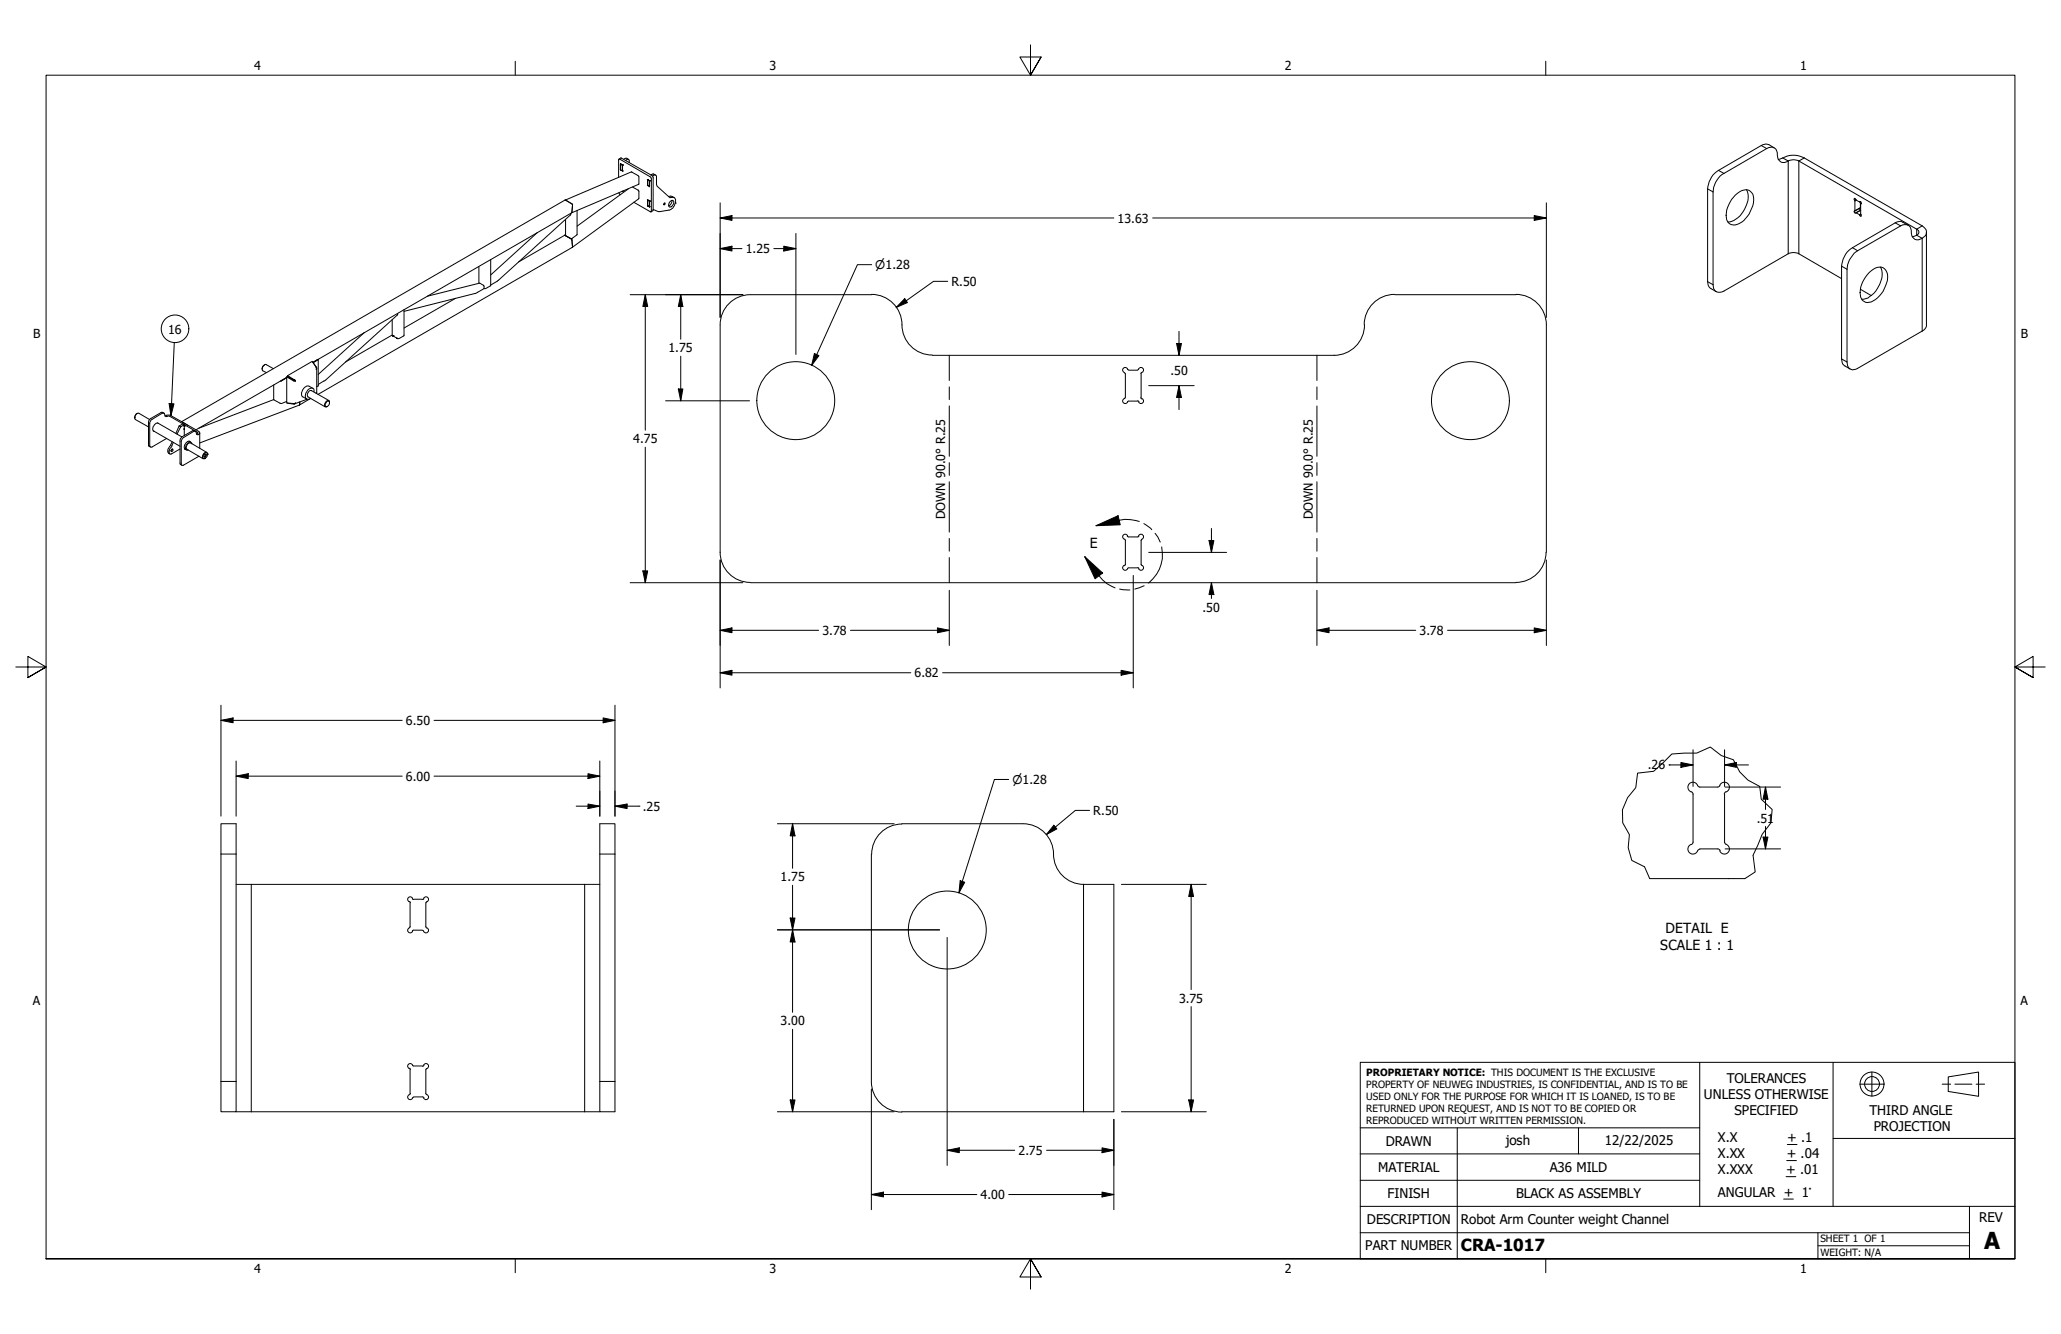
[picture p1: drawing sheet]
<svg xmlns="http://www.w3.org/2000/svg" width="432mm" height="279mm" viewBox="0 0 432 279" stroke-linecap="round" stroke-linejoin="round" font-family="sans-serif">
<!-- layer: Visible (ANSI) -->
<g fill="none" stroke="#000" stroke-width=".21">
<path d="M129.6 37.1l.1-3.8 6.7 3.8 .1 7.2-.2 .1-3.5-2M129.7 33.3l.5-.2 6.6 3.9v7.1l-.4 .3M130 35.5v.1M130 34.4v1.2M130 35.6h.1M130 34.4h.1M130 35.6l.4 .2M130 34.4l.4 .2M130 34.4l.4 .1M130.4 34.5h.1M130.4 35.8h.1M130.4 34.5v.1"/>
<path d="M130.4 34.6v1.2M130.4 34.6h.1M130.7 33.3l.6-.2 .4 .3M131.1 33.6l.2-.1a.3 .3 0 0 1 .4-.1 .3 .3 0 0 1 .1 .3v.3M131.6 39.6l-10.7 7.8M132.5 39.2l1.3 .7v1.8l-13.9 10.1M135.7 37.6h.1M135.6 38.8h.1M135.6 38.8l.1 .1M135.7 37.7l.4 .1zM135.7 38.9l.4 .2M135.7 38.9h.1"/>
<path d="M135.7 38.8l.4 .3M135.7 37.6v1.2M136.1 37.9h.1M136.1 39.1h.1M136.1 37.8h.1M136.1 37.8v.1M136.1 37.8v1.3M136.1 37.9v1.2M136.3 36.6l.5-.2 .6 .3M136.7 36.9l.3-.2a.34 .34 0 0 1 .4 0 .34 .34 0 0 1 .1 .3v1.7l.2 .3 2.6 2.4 .5-.1a.77 .77 0 0 1 .7 1.2l-.5 1-.7 .5-2.4 .3-1.1-.4M365.9 39.8a4 4 0 0 1-.3 3.9 4.6 4.6 0 0 1-3.6 2.8M371.7 31l-1.1-.7-.6-.1-.6 .1-9.4 5.4a4.8 4.8 0 0 0-2.2 3.9v19.8a1.32 1.32 0 0 0 .7 1.1l1.1 .6"/>
<path d="M372.6 33.4l.3-.1a5.2 5.2 0 0 1 5.1-.2l24.7 14.2a1.39 1.39 0 0 1 .9 1.3 1.39 1.39 0 0 1-.9 1.3 1.38 1.38 0 0 1-1.6 .2 1.38 1.38 0 0 1-.7-1.5 1.36 1.36 0 0 0-.6-1.4 1.36 1.36 0 0 0-1.6 .1l-9 5.2a5.3 5.3 0 0 0-2.2 3.9v19.4a1.36 1.36 0 0 0 .6 1.5 1.36 1.36 0 0 0 1.6-.1l13.5-7.9 .8-.7 .1-.3v-19.7M100.3 55.8v3.5M102.8 54.4v5.4l-1.1 .7h-.3M112.6 48.7l-9.8 8.9M118.3 49.3l1.5 .9 .1 1.6M118.3 49.3l-9.7 5.6M118.4 41.9l13.9-5.9 1.4 .8 .2 .2-.1 1.6-14 6M118.5 49.1l-.2 .2M119.6 44.7v.3l-15.2 13.7-1.6 1M119.8 44.6l.1-1.9-1.5-.8-80.4 46.4M119.8 44.6l-54.2 31.3 .9-.6M119.9 51.8l-53.3 30.8"/>
<path d="M120.9 44.1v5l-1.1 .9h-.2l-1.1-.7v-3.3M129.7 40.4l.3 .4M130.4 40.1h.1M135.6 43.1h.1M135.7 43.1h.1M135.7 41.9v1.2M135.7 41.9h.1M135.7 41.9l.4 .2M135.7 43.1l.4 .2M136.1 42.2h.1M136.1 43.3h.1M136.1 42.1h.1"/>
<path d="M136.1 42.1v.1M136.1 42.2v1.1M140.1 41.1h.6l.5 .3M140.3 42.3a.46 .46 0 0 1 .7-.3 .46 .46 0 0 1 0 .8l-.2 .3a.44 .44 0 0 1-.6 .2 .44 .44 0 0 1-.1-.7zM140.8 42l-.3 .8-.4 .3M141.5 42.5h.1M363.5 40.9a2.47 2.47 0 0 1 3.2-.8 3 3 0 0 1 .3 3.6 4.5 4.5 0 0 1-3.8 3.4 1.68 1.68 0 0 1-1.6-2 6.8 6.8 0 0 1 1.9-4.2zM389.6 43.6l.2 .4-1 .6M389.6 42.3l-.8-.4-.1-.3h-.2l.1 .4v2.2l-.2 .1 .2 .3h.2M389.6 42.3l.1-.1a.27 .27 0 0 1 .2 .2 .27 .27 0 0 1-.1 .3v2.2l.2 .4-1.2-.7M389.6 42.3l.2-.1v1.4l-1.2 .6M390 42.6l-.2 .1"/>
<path d="M391.6 57.1a2.45 2.45 0 0 1 3.2-.8 3 3 0 0 1 .2 3.6 4.9 4.9 0 0 1-3.8 3.5 1.95 1.95 0 0 1-1.4-2.6l.4-1.7zM394 55.9a4.2 4.2 0 0 1-.7 4.6l-1.1 1.3a2.57 2.57 0 0 1-2.1 .9M399.8 47.2a2.27 2.27 0 0 0-2-.8l-.7 .3-9 5.2a4.8 4.8 0 0 0-2.3 3.9l.1 19.8a1.12 1.12 0 0 0 .6 1l1.1 .7M400.6 49.6l.7-.2a.73 .73 0 0 0 .7-.6 .73 .73 0 0 0-.4-.8l-24.7-14.3a3 3 0 0 0-3 .3 1.54 1.54 0 0 1-1.5-2 1.35 1.35 0 0 0-2.3-.9l-8.9 5.2a4.8 4.8 0 0 0-2.3 3.9v19.4a1.39 1.39 0 0 0 .7 1.5 1.39 1.39 0 0 0 1.6-.1l13.4-7.9 1-.2 1.3 .2 8.9 5.3M55.4 76.4l-.3 .3-.2 .6M57.3 77.2l-1.5-.8a.83 .83 0 0 0-.8 .4 .83 .83 0 0 0 .1 .9l.7 .3M58.9 79.8l1.2-.7-19.1 10.9M60.1 79.1l-1.4 .7M60.1 78.9h.1l1.3 .7v.2M60.1 78.9v5.5l1.4 .1 .4-.1-.3 .2M60.1 78.9l1.4 .9M60.3 78.7l-.1 .1 1.4 .8v-.1"/>
<path d="M60.3 78.7l1.3 .8M60.3 78.9h.1M60.7 79.1h.1M61.4 79.5h.1M61.5 79.8h.4M61.5 79.6l.3 .2M61.6 79.6l.2 .2M61.6 79.5l.3 .3M61.8 79.8h.1M65.5 75.8l.7 1.2M66.3 76.9l.1 .4h-.2v-.4l-.8-1.2-5.1 3M66.4 77.1l-.1 5.3"/>
<path d="M66.6 75.2l-.9 .7M66.7 75.3v5.5l-.3 .2M76.3 69.7l-9.6 8.7M82.2 66.9v3.3l.2 .2M82.2 70.2l-9.8 5.6M82.4 70.4h.1M82.4 70.4l.7 .5M83.1 70.9h.1M83.2 70.9h.1M83.3 65.7l-.1 .3-15 13.6-1.5 .9M84.6 64.8v5.5l-1 .6h-.4M89.5 62l11-2.7 .9 .6v.6l-1.8 1-15 3.7"/>
<path d="M95.4 62.5l-10.8 6.2M150.9 68.1v47.6M157.2 61.7a6.3 6.3 0 0 0-6.3 6.3M157.2 61.7h25.4M182.6 61.7a6.4 6.4 0 0 1 6.4 6.3 6.3 6.3 0 0 0 6.3 6.4M195.3 74.4h84.2M235.6 78.1l.1 .2M235.8 78.2v5.1M236.2 77.3l.2 .2M236.3 77.3a.54 .54 0 0 0-.9-.2 .54 .54 0 0 0 .2 .9M236.5 77.5h1.8M238.5 77.3a.56 .56 0 0 1 1-.1 .56 .56 0 0 1-.4 .9l-.1 .2"/>
<path d="M238.6 77.3l-.3 .2M239.1 78.2v5.1M285.9 68a6.4 6.4 0 0 1-6.4 6.4M292.2 61.7a6.4 6.4 0 0 0-6.4 6.3M292.2 61.7h25.4M317.6 61.7a6.4 6.4 0 0 1 6.4 6.3M324 68.1v47.6M389.8 60.6l2.2 1.3M28.2 87.5h.1M28.8 86.6l-.4 .2-.2 .7M31.4 87.9l-2.3-1.3a.89 .89 0 0 0-.7 1.3l2.7 1.5M32.1 90.2l5.6 3.3"/>
<path d="M33 88.6l5.1 2.9M33.2 88.7a.74 .74 0 0 0-1.1 .6l-.1 .7 .3 .4M34.4 86.6l-.6-.2-2.3 1.3-.3 .4-.1 5.3 .4 .2M34.5 87.1l.5-.2h.6l6.1 3.5a.38 .38 0 0 1-.1 .6 .38 .38 0 0 1-.5-.4 .32 .32 0 0 0-.2-.3 .32 .32 0 0 0-.3 .1l-2.3 1.4-.3 .5v4.8a.32 .32 0 0 0 .1 .3 .32 .32 0 0 0 .4 0l3.2-1.8M35.9 94.2l.1-.1a.23 .23 0 0 1 .3 .2 .23 .23 0 0 1-.3 .3l-.2-.1zM36 94.1l-.2 .3M36.1 92.5l-.3 .7a1.45 1.45 0 0 0-.5 1.7l.3 .2M36.3 92.6l-.3 .9a1.31 1.31 0 0 0-.4 1.6l2.1-1.1M37.5 89.2l-.7 1.6M37.5 89.2l.3 .2M37.8 89.4l-.7 1.5M38.1 88.3l1.3 .8"/>
<path d="M38.5 89.9h.1M38.6 89.3h.1M38.6 89.8v.1M38.6 89.2v.1M38.6 89.9h.1M38.6 89.2v-.2l-.8 .4M38.6 89.2h.1M38.6 89.3v.5M38.6 89.9v1.3M38.6 89l-.2-.2-.9 .4M38.7 89.2h.1M38.7 94l.4 .2"/>
<path d="M39.6 92.4l.4 .2M39.8 92.5a.74 .74 0 0 0-1.1 .6l-.1 .8 .3 .3M40.2 93a.5 .5 0 0 0-.5-.4 .5 .5 0 0 0-.5 .3l-.3 .8a.42 .42 0 0 0 .1 .5 .42 .42 0 0 0 .4 0M41 90.4l-.6-.2-2.3 1.3-.3 .4-.1 5.3 .4 .3M41.1 90.9a.27 .27 0 0 0 .3-.1 .27 .27 0 0 0 .1-.2l-5.9-3.4h-.5a.41 .41 0 0 1-.5-.1 .41 .41 0 0 1-.1-.4l-.3-.2-.2 .1-2.3 1.3-.3 .6v4.8a.32 .32 0 0 0 .1 .3 .32 .32 0 0 0 .4 0l3-1.8M41.8 90.7v3.2M42.8 95.2l.1-.1a.27 .27 0 0 1 .4 .2 .27 .27 0 0 1-.2 .3 .22 .22 0 0 1-.3 .1 .22 .22 0 0 1 0-.3zM42.9 94.9l.1-.1a.4 .4 0 0 1 .5 .2 .4 .4 0 0 1-.1 .4l-.1 .3a.45 .45 0 0 1-.7 .3 .45 .45 0 0 1 0-.8zM42.9 95.1a.25 .25 0 0 1 .2 .4 .25 .25 0 0 1-.4 .1M43.3 94.7l-3.4-1.9a.89 .89 0 0 0-.7 1.3l3.3 2M43.5 95.1a.48 .48 0 0 0-.5-.4 .48 .48 0 0 0-.5 .5l-.1 .5a.34 .34 0 0 0 .2 .4 .34 .34 0 0 0 .4-.1M43.5 95.1h.1"/>
<path d="M57.3 80.6v3.1l1.5 .8 1.3-.4M57.3 83.7l-15.6 6M60.2 84.4l1.4 .2v-.1M62.7 84.8l-20.9 8M62.8 84.2l-.1 .6M64.3 83.6l-2.6 1M65.1 83.4l-2.4 1.4M65.2 81.8l3.7 2.1M65.3 81.9a.8 .8 0 0 0-.9 1l.1 .2 3.6 2.1M65.5 81.3l-.7-.4a1.53 1.53 0 0 0-1.6 1.8l.2 .4 .9 .5-.2 .1 .1-.1M65.8 82.1a.6 .6 0 0 0-.2-.8 .6 .6 0 0 0-.8 .2 1.43 1.43 0 0 0-.5 2.1l.7-.2M68.5 84.1a.36 .36 0 0 1 .5 0 .36 .36 0 0 1 0 .5l-.1 .2a.41 .41 0 0 1-.6 .4 .41 .41 0 0 1 0-.7z"/>
<path d="M69 84.3a.38 .38 0 0 0-.3-.4 .38 .38 0 0 0-.4 .3l-.3 .6a.36 .36 0 0 0 .2 .4 .36 .36 0 0 0 .4 0M235.7 83.3v.1a.55 .55 0 0 0-.4 .9 .55 .55 0 0 0 1-.1M236.4 84l-.2 .2M236.5 84h1.8M238.3 83.9l.3 .2M239 83.3l.2 .2M239.2 83.5a.54 .54 0 0 1 .2 .9 .54 .54 0 0 1-.9-.2M150.9 115.7a6.3 6.3 0 0 0 6.3 6.3M235.6 118.4a.54 .54 0 0 0-.2 .9 .54 .54 0 0 0 .9-.2M235.6 112.9l.2 .3M235.8 113.2v5l-.2 .3M236.2 112.3l.2 .2"/>
<path d="M236.3 112.2a.54 .54 0 0 0-.9-.2 .54 .54 0 0 0 .2 .9M236.4 118.9l-.2 .2M236.5 118.9h1.8M236.5 112.5h1.8M238.3 118.9l.3 .2M238.5 112.2a.54 .54 0 0 1 .9-.2 .54 .54 0 0 1-.2 .9M238.6 112.3l-.3 .2M239.1 113.2v5l.1 .2M239.2 113l-.1 .2M239.2 118.4a.54 .54 0 0 1 .2 .9 .54 .54 0 0 1-.9-.2M323.9 115.7a6.3 6.3 0 0 1-6.3 6.3M157.2 122h160.4"/>
<path d="M46.3 172.5h3.2v60.4h-3.2zM125.7 172.5h3.1v60.4h-3.1zM182.6 178.9v47.6M188.9 172.5h25.4a6.4 6.4 0 0 1 6.4 6.4 6.3 6.3 0 0 0 6.3 6.3M188.9 172.6a6.3 6.3 0 0 0-6.3 6.3M354.3 176.8a1.05 1.05 0 0 0-.4 1.8 1.05 1.05 0 0 0 1.8-.4M354.4 165.8l.3 .5M354.7 176.4l-.3 .5M354.7 166.3v10.1M355.7 164.5a1.05 1.05 0 0 0-1.8-.4 1.05 1.05 0 0 0 .4 1.8M355.7 164.5l.4 .3h3.8M356.1 177.8h3.8"/>
<path d="M356.1 177.9l-.4 .3M359.9 177.8l.5 .4M360.3 164.5a1.05 1.05 0 0 1 1.7-.4 1.05 1.05 0 0 1-.4 1.8M360.3 164.5l-.4 .3M361.3 166.3v10.1M361.3 176.4l.2 .3a1.07 1.07 0 0 1 .6 1.7 1.07 1.07 0 0 1-1.8-.2M361.6 165.8l-.3 .5M49.5 185.2h76.2M85.8 188.8l.2 .3M85.9 189v5.2a.57 .57 0 0 0-.4 .9 .57 .57 0 0 0 1-.1M86.4 188.2l.2 .2M86.5 188.2a.54 .54 0 0 0-.9-.2 .54 .54 0 0 0 .2 .9"/>
<path d="M86.6 194.8l-.2 .2M86.7 194.8h1.8M86.7 188.3h1.8M88.6 194.9l.2 .1M88.7 188.2a.55 .55 0 0 1 1-.1 .55 .55 0 0 1-.4 .8v.2M88.8 188.2l-.2 .2M89.2 189v5.1l.2 .3M89.4 194.3a.54 .54 0 0 1 .2 .9 .54 .54 0 0 1-.9-.2M227 185.2h6.4v47.7h-44.5M345.6 184h16.6M363.2 184h2.4M49.5 232.9h76.2"/>
<path d="M85.8 229.3a.54 .54 0 0 0-.2 .9 .54 .54 0 0 0 .9-.2M85.8 223.7l.2 .3M85.9 224v5M86 229l-.2 .3M86.4 223.1l.2 .2M86.5 223.1a.54 .54 0 0 0-.9-.2 .54 .54 0 0 0 .2 .9M86.6 229.8l-.2 .2M86.7 229.7h1.8M86.7 223.3h1.8M88.6 229.7l.2 .2M88.7 223.1a.55 .55 0 0 1 1-.1 .55 .55 0 0 1-.4 .9v.1M88.8 223.1l-.2 .2"/>
<path d="M89.2 229l.1 .2a.56 .56 0 0 1 .4 .8 .56 .56 0 0 1-1 0M89.2 224v5M182.6 226.5a6.4 6.4 0 0 0 6.3 6.4"/>
<circle cx="139.2" cy="42.7" r=".17"/>
<circle cx="166.7" cy="83.9" r="8.2"/>
<circle cx="308.1" cy="83.9" r="8.2"/>
<circle cx="198.5" cy="194.8" r="8.2"/>
</g>
<!-- layer: Visible Narrow (ANSI) -->
<g fill="none" stroke="#000" stroke-width=".21">
<path d="M357.8 39.6l1.1 .6M360 35.7l1.2 .6M369 30.5l1.1 .6M373.5 33.1l1.1 .6v19.4M378 33.1l-1.1 .6v19.4M357.8 59l1.1 .6M385.8 55.8l1.2 .6M388.1 51.9l1.1 .6M388.8 41.8l-.2 .1M388.9 41.9l-.3 .2M389.8 43.5l-1.2 .6M389.8 42.2l-.2 .1"/>
<path d="M389.8 44.1l-.9 .5M389.8 44.8l-.2 .2M389.9 45l-.3 .1M390 42.6l-.1 .1M397.1 46.7l1.1 .6M402.7 47.3l-1.1 .7v1.3l1.1 .6v19.4M385.8 75.2l1.2 .6M46.3 178.9h3.2M125.7 178.9h3.1M52.6 185.2v47.7M122.5 185.2v47.7M227 185.2v47.7"/>
<path d="M46.3 226.5h3.2M125.7 226.5h3.1"/>
</g>
<!-- layer: Bend DOWN -->
<g fill="none" stroke="#000" stroke-width=".21">
<path d="M198.9 74.4v5.3M275.9 74.4v5.3M198.9 81v2.7M198.9 85v10.6M198.9 96.9v2.7M275.9 81v2.7M275.9 85v10.6M275.9 96.9v2.7M198.9 100.9v10.5M198.9 112.8v2.6M198.9 116.8v5.2M275.9 100.9v10.5"/>
<path d="M275.9 112.8v2.6M275.9 116.8v5.2"/>
</g>
<!-- layer: Break Line (ANSI) -->
<path d="M345.6 184l-1-2.5-2.7-1.3-.8-2.7 .3-2.7-1.4-2.5-.1-2.7 1.1-2.5 1.7-2.1 .4-3.1 3.4-.4 3.8-3.6 5.2-.2 2.8-1.2 2.3 1.7 2.6 .9 1.3 2.6 1.7 1.7 2.5 1.3 .3 2.7 2.3 2.1-.3 2.8-1.8 2.5-1.9 4.3 .4 3.5-2.1 1.4M362.2 184h1" fill="none" stroke="#000" stroke-width=".21"/>
<!-- layer: Detail Boundary (ANSI) -->
<path d="M227.3 116.6l3.7 3.4-1.6 1.2zM227.3 116.6l3 4a7 7 0 0 0 3.3 2.5M229.6 110.1l4.7-2.1 .4 1.9zM238.7 109.2a8.2 8.2 0 0 0-4.2-.2l-4.9 1.1M239.6 109.7l1.7 1.2M242 111.7l.6 .8 .5 1M243.4 114.6a7.6 7.6 0 0 1-2.8 7.5M234.6 123.4l2.1 .2M239.7 122.7l-2 .7" fill="none" stroke="#000" stroke-width=".21"/>
<path d="M229.6 110.1l4.7-2.1 .4 1.9zM227.3 116.6l3.7 3.4-1.6 1.2z" fill="#000"/>
<!-- layer: Border (ANSI) -->
<path d="M107.9 12.8v2.9M215.9 9.4v6.3l-2.2-3.8h4.4l-2.2 3.8 2.2-3.8M323.8 12.8v2.9M3.3 139.7h6.4l-3.9-2.2v4.4l3.9-2.2-3.9 2.2M428.5 139.7h-6.4l3.9-2.2v4.4l-3.9-2.2 3.9 2.2M9.7 263.7v-248h412.4v248h-412.4h412.4M107.9 263.7v2.9M218.1 267.5l-2.2-3.8 2.2 3.8h-4.4l2.2-3.8v6.3M323.8 263.7v2.9" fill="none" stroke="#000" stroke-width=".21"/>
<!-- layer: Title (ANSI) -->
<g fill="none" stroke="#000" stroke-width=".21">
<path d="M285 222.5h137.1v41.2h-137.1zM285 236.2h71.1M305.3 236.2v27.5M330.7 236.2v5.5M356.1 222.5v30.2M374.5 239.7h2M384 222.5v15.9M389.6 227.1h5.1M392.2 224.5v5.1M406.9 227.1h1.8M408.2 225.6l6.3-1.1v5.1l-6.3-1zM409.6 227.1h3.5"/>
<path d="M414 227.1h1.8M422.1 238.4h-38.1v14.3M285 258.2h127.6M285 252.7h137.1M285 247.2h71.1M285 241.7h71.1M373.7 251.1h2M374.2 246.4h2M374.3 243.1h2.1M380.9 258.2v5.5M412.6 252.7v11M380.9 260.9h31.7"/>
<circle cx="392.2" cy="227" r="2.51"/>
<circle cx="392.2" cy="227" r="1.56"/>
</g>
<!-- layer: Symbol (ANSI) -->
<g fill="none" stroke="#000" stroke-width=".21">
<path d="M36.5 71.8l-.7 15.3M35.4 84.5l1 .1-.6 2.5z"/>
<circle cx="36.7" cy="68.9" r="2.89"/>
</g>
<path d="M35.4 84.5l1 .1-.6 2.5z" fill="#000"/>
<!-- layer: Dimension (ANSI) -->
<g fill="none" stroke="#000" stroke-width=".21">
<path d="M150.9 45.7l2.5-.6v1.1zM150.9 52.1l2.5-.5v1zM150.9 42.5v24M150.9 45.7h82.5M150.9 52.1h4.5M162.1 52.1h4.7M164.2 51.6l2.6 .5-2.6 .5zM166.8 48.9v25.3M182.6 55.4h-3l-9.5 21.1M198.6 58.9h-3l-7.8 5.5M241.5 45.7h82.5M321.4 45.1l2.6 .6-2.6 .5z"/>
<path d="M324 42.5v24M132 61.7h23.6M135.2 61.7l.5 2.5h-1zM135.2 61.7v28.4M142.6 61.7l.5 2.5h-1zM142.6 61.7v9.4M142.6 74.6v9.3M170.6 74l1 .5-1.5 2zM189.5 62.5l.6 .9-2.3 1zM246.5 71.9h1l-.5 2.5zM247 69.4v5M135.2 93.7v28.3"/>
<path d="M139.4 83.9h17.6M142.1 81.5h1l-.5 2.4zM240.7 80.8h9.5M247 80.8l.5 2.4h-1zM247 80.8v5M134.7 119.6h1l-.5 2.4zM150.9 117.3v26.8M240.7 115.7h16.3M253.3 113.2h1l-.5 2.5zM253.8 110.7v5M324 117.3v17.9M132 122h23.6"/>
<path d="M150.9 132l2.5-.5v1zM150.9 132h20.6M178.2 132h20.7M196.4 131.5l2.5 .5-2.5 .5zM198.9 123.6v11.6M237.4 120.5v23.6M253.8 122l.5 2.5h-1zM253.8 122v3.3M275.9 132l2.5-.5v1zM275.9 132h20.7M275.9 123.6v11.6M303.3 132h20.7"/>
<path d="M321.4 131.5l2.6 .5-2.6 .5zM46.3 150.9l2.5-.5v1zM46.3 150.9h38M46.3 147.7v23.2M49.5 159.4v11.5M90.9 150.9h37.9M125.7 159.4v11.5M126.4 150.4l2.4 .5-2.4 .5zM128.8 147.7v23.2M150.9 140.9l2.5-.5v1zM150.9 140.9h39.9M197.5 140.9h39.9"/>
<path d="M234.9 140.4l2.5 .5-2.5 .5zM352.2 159.7l2.5 .5-2.5 .5zM354.7 157v7.7M361.3 157v7.7M49.5 162.6l2.5-.5v1zM49.5 162.6h34.8M90.9 162.6h34.8M120.7 168.8h5M123.2 162.1l2.5 .5-2.5 .5zM123.2 168.4l2.5 .4-2.5 .6zM128.8 168.8l2.6-.4v1zM128.8 168.8h5.1"/>
<path d="M133.9 168.8h.1M162.9 172.5h24.4M166.1 172.5l.5 2.6h-1.1zM166.1 172.5v9.4M211.3 163.3h-3l-7.4 23.7M220.8 172.8l.6 .8-2.2 1.2zM228.3 169.7h-3l-6.1 5.1M349.7 160.2h.1M349.7 160.2h5M361.3 160.2l2.5-.5v1zM361.3 160.2h5M361.4 164.8h11.7"/>
<path d="M361.4 177.8h11.7M369.4 175.3h1l-.5 2.5zM369.9 164.8l.5 2.6h-1zM369.9 164.8v4.7M369.9 173.1v4.7M162.9 194.8h33.9M165.5 192.3h1.1l-.5 2.5zM166.1 194.8l.5 2.5h-1.1zM166.1 185.4v26.6M198.4 196.3v47.8M201.2 184.5l.9 .3-1.2 2.2zM234.9 185.2h17.8"/>
<path d="M249.6 185.2l.5 2.6h-1.1zM249.6 185.2v22.1M166.1 215.6v17.3M249.6 210.8v22.1M162.9 232.9h24.4M165.5 230.4h1.1l-.5 2.5zM182.6 228.1v25.3M233.4 234.4v19M234.9 232.9h17.8M249 230.4h1.1l-.5 2.5zM182.6 250.2l2.5-.5v1zM182.6 250.2h22.1"/>
<path d="M198.4 240.9l2.6-.5v1zM198.4 240.9h14.2M211.3 250.2h22.1M219.3 240.9h14.1M230.9 249.7l2.5 .5-2.5 .5zM230.9 240.4l2.5 .5-2.5 .5z"/>
</g>
<g fill="#000">
<path d="M150.9 45.7l2.5-.6v1.1zM150.9 52.1l2.5-.5v1zM164.2 51.6l2.6 .5-2.6 .5zM321.4 45.1l2.6 .6-2.6 .5zM135.2 61.7l.5 2.5h-1zM142.6 61.7l.5 2.5h-1zM170.6 74l1 .5-1.5 2zM189.5 62.5l.6 .9-2.3 1zM246.5 71.9h1l-.5 2.5zM142.1 81.5h1l-.5 2.4zM247 80.8l.5 2.4h-1zM134.7 119.6h1l-.5 2.4z"/>
<path d="M253.3 113.2h1l-.5 2.5zM150.9 132l2.5-.5v1zM196.4 131.5l2.5 .5-2.5 .5zM253.8 122l.5 2.5h-1zM275.9 132l2.5-.5v1zM321.4 131.5l2.6 .5-2.6 .5zM46.3 150.9l2.5-.5v1zM126.4 150.4l2.4 .5-2.4 .5zM150.9 140.9l2.5-.5v1zM234.9 140.4l2.5 .5-2.5 .5zM361.3 160.2l2.5-.5v1zM49.5 162.6l2.5-.5v1z"/>
<path d="M123.2 162.1l2.5 .5-2.5 .5zM123.2 168.4l2.5 .4-2.5 .6zM128.8 168.8l2.6-.4v1zM166.1 172.5l.5 2.6h-1.1zM220.8 172.8l.6 .8-2.2 1.2zM352.2 159.7l2.5 .5-2.5 .5zM369.4 175.3h1l-.5 2.5zM369.9 164.8l.5 2.6h-1zM165.5 192.3h1.1l-.5 2.5zM166.1 194.8l.5 2.5h-1.1zM201.2 184.5l.9 .3-1.2 2.2zM249.6 185.2l.5 2.6h-1.1z"/>
<path d="M165.5 230.4h1.1l-.5 2.5zM249 230.4h1.1l-.5 2.5zM182.6 250.2l2.5-.5v1zM198.4 240.9l2.6-.5v1zM230.9 249.7l2.5 .5-2.5 .5zM230.9 240.4l2.5 .5-2.5 .5z"/>
</g>
<text font-size="4.9" x="415.7" y="261.6">A</text>
<text font-size="3.5" x="306.1" y="262">CRA-1017</text>
<g font-size="2.9">
<text x="228.3" y="114.7">E</text>
<text x="348.9" y="195.3">DETAIL E</text>
<text x="347.9" y="198.9">SCALE 1 : 1</text>
</g>
<g font-size="2.8">
<text x="361.8" y="226.9">TOLERANCES</text>
<text x="357" y="230.3">UNLESS OTHERWISE</text>
<text x="363.4" y="233.6">SPECIFIED</text>
<text x="391.7" y="233.5">THIRD ANGLE</text>
<text x="290.3" y="240">DRAWN</text>
<text x="315.5" y="239.7">josh</text>
<text x="336.2" y="239.8">12/22/2025</text>
<text x="359.9" y="239.3">X.X</text>
<text x="374.5" y="239.3">+ .1</text>
<text x="392.6" y="236.8">PROJECTION</text>
<text x="288.7" y="245.5">MATERIAL</text>
<text x="324.7" y="245.5">A36 MILD</text>
<text x="359.9" y="242.6">X.XX</text>
<text x="359.9" y="245.9">X.XXX</text>
<text x="374.2" y="245.9">+ .01</text>
<text x="374.3" y="242.6">+ .04</text>
<text x="290.7" y="251">FINISH</text>
<text x="317.6" y="251">BLACK AS ASSEMBLY</text>
<text x="359.9" y="250.7">ANGULAR + 1°</text>
<text x="286.4" y="256.4">DESCRIPTION</text>
<text x="306.1" y="256.3">Robot Arm Counter weight Channel</text>
<text x="414.7" y="256">REV</text>
<text x="286" y="261.9">PART NUMBER</text>
</g>
<g font-size="2.6">
<text x="53.3" y="14.7">4</text>
<text x="161.2" y="14.7">3</text>
<text x="269.2" y="14.7">2</text>
<text x="377.1" y="14.7">1</text>
<text x="234.1" y="46.6">13.63</text>
<text x="156.3" y="53">1.25</text>
<text x="199.3" y="59.9">R.50</text>
<text x="6.9" y="70.8">B</text>
<text x="35.2" y="69.8">16</text>
<text x="423.4" y="70.8">B</text>
<text x="140.1" y="73.8">1.75</text>
<text x="245.2" y="78.5">.50</text>
<text x="132.7" y="92.8">4.75</text>
<text x="198.1" y="108.7" transform="rotate(-90 198.1 108.7)">DOWN 90.0° R.25</text>
<text x="275.1" y="108.7" transform="rotate(-90 275.1 108.7)">DOWN 90.0° R.25</text>
<text x="252" y="128.1">.50</text>
<text x="172.3" y="133">3.78</text>
<text x="297.4" y="133">3.78</text>
<text x="191.6" y="141.9">6.82</text>
<text x="85" y="151.8">6.50</text>
<text x="345.2" y="161.2">.26</text>
<text x="85" y="163.5">6.00</text>
<text x="134.7" y="169.8">.25</text>
<text x="229" y="170.7">R.50</text>
<text x="368" y="172.3">.51</text>
<text x="163.5" y="184.6">1.75</text>
<text x="247" y="210">3.75</text>
<text x="6.9" y="210.5">A</text>
<text x="163.5" y="214.8">3.00</text>
<text x="423.3" y="210.5">A</text>
<text x="213.4" y="241.9">2.75</text>
<text x="205.4" y="251.1">4.00</text>
<text x="53.3" y="266.6">4</text>
<text x="161.2" y="266.6">3</text>
<text x="269.2" y="266.6">2</text>
<text x="377.1" y="266.6">1</text>
</g>
<g font-size="2.5">
<text x="183.4" y="56.4">⌀1.28</text>
<text x="212.2" y="164.1">⌀1.28</text>
</g>
<g font-size="2.1">
<text x="286.3" y="225.4">PROPRIETARY NOTICE: THIS DOCUMENT IS THE EXCLUSIVE</text>
<text x="286.3" y="227.8">PROPERTY OF NEUWEG INDUSTRIES, IS CONFIDENTIAL, AND IS TO BE</text>
<text x="286.3" y="230.4">USED ONLY FOR THE PURPOSE FOR WHICH IT IS LOANED, IS TO BE</text>
<text x="286.3" y="232.9">RETURNED UPON REQUEST, AND IS NOT TO BE COPIED OR</text>
<text x="286.3" y="235.4">REPRODUCED WITHOUT WRITTEN PERMISSION.</text>
<text x="381.4" y="260.2">SHEET 1 OF 1</text>
<text x="381.4" y="263">WEIGHT: N/A</text>
</g>
</svg>
